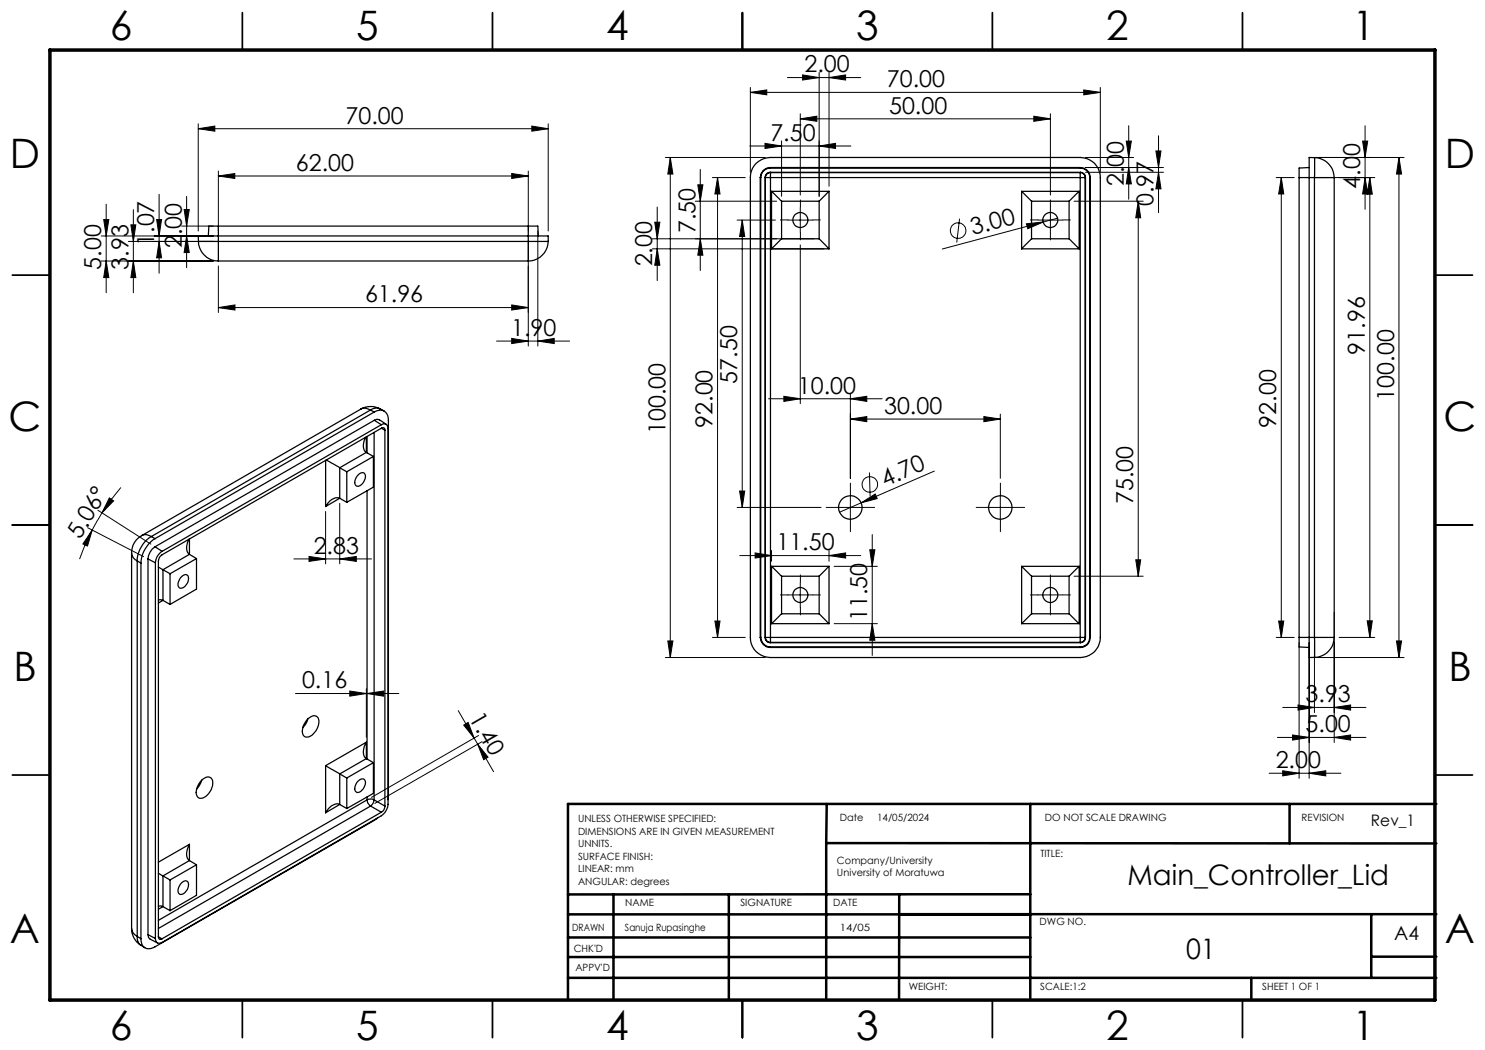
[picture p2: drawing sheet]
<svg xmlns="http://www.w3.org/2000/svg" width="297mm" height="210mm" viewBox="0 0 297 210" stroke-linecap="round" stroke-linejoin="round" font-family="sans-serif">
<g fill="none" stroke="#000" stroke-width=".2">
<path d="M150.1 18.5l3.3-.5v1zM150.1 17.5v17M150.1 18.5h70M157.5 15.5h14.7M160.5 15l3.3 .5-3.3 .5zM163.8 14.5v24.8M165.8 15.5l3.3-.5v1zM165.8 14.5v22.7M216.7 18l3.4 .5-3.4 .5zM220.1 17.5v17M31.8 38.9v15.7M37.3 39.3v14.2"/>
<path d="M39.7 25.7l3.3-.5v1zM39.7 24.8v21.4M39.7 25.7h69.9M43.7 35.2l3.3-.5v1zM43.7 34.2v12M43.7 35.2h62M102.3 34.7l3.4 .5-3.4 .5zM105.7 34.2v12M106.4 25.2l3.2 .5-3.2 .5zM109.6 24.8v21.4M133.1 31.5h20M134.1 31.5v100"/>
<path d="M134.1 31.5l.5 3.3h-1zM139.6 37h1l-.5 3.2zM140.1 33.9v20.2M142.5 35.5h6.5M143.5 35.5v92M143.5 35.5l.5 3.3h-1zM150 29.2h20.2M153 28.7l3.3 .5-3.3 .5zM156.3 28.2v11.1M160.1 23.8l3.3-.6v1.1zM160.1 22.7v16.3M160.1 23.8h50"/>
<path d="M163.8 29.2l3.3-.5v1zM206.8 23.2l3.3 .6-3.3 .5zM210.1 22.7v16.3M217.1 31.5h9.6M217.1 33.5h15.6M217.1 34.5h15.6M225.2 28.2h1.1l-.6 3.3zM225.7 33.5l.6 3.3h-1.1zM225.7 25.1v14.8M231.2 30.2h1l-.5 3.3zM231.7 27.2v15.3M231.7 34.5l.5 3.3h-1z"/>
<path d="M255.2 35.5h3.6M256.3 35.5l.5 3.3h-1.1zM256.3 35.5v92M262.8 31.5h18M262.8 35.5h12.2M272.5 28.2h1l-.5 3.3zM273 35.5l.5 3.3h-1zM273 25.1v16.8M274 35.5l.5 3.3h-1.1zM274 35.5v92M279.8 31.5l.5 3.3h-1zM279.8 31.5v100"/>
<path d="M20.2 47.2h22.5M20.2 52.2h22.5M20.7 43.9h1.1l-.6 3.3zM21.2 40.8v17.8M21.2 52.2l.6 3.3h-1.1zM25.7 48.3h17M26.2 45h1l-.5 3.3zM26.7 41.9v16.7M26.7 52.2l.5 3.3h-1zM31.3 43.9h1l-.5 3.3zM31.8 48.3l.5 3.3h-1zM36.3 45.2h6.4"/>
<path d="M36.8 41.9h1.1l-.6 3.3zM37.3 47.2l.6 3.3h-1.1zM43.7 53.2v9.3M105.7 48.2v21M107.6 46.2v23M130.5 47.8h32.3M130.5 49.8h34.3M131 44.4h1l-.6 3.4zM131.4 41.4v14.7M131.4 49.8l.6 3.2h-1zM139.1 40.2h16.2M140.1 47.8l.5 3.2h-1z"/>
<path d="M147.4 44h7.7M148.4 44v57.5M148.4 44l.5 3.3h-1zM157.6 44h5M160.1 41.5v5M160.1 49v31.7M191.9 43.7l-.6 4.8M205.3 44.8l3.3-.4-3 1.3zM207.6 44h4.9M210.1 41.5v5M211.5 43.6l-23 6.2M214.8 40.2h13.8"/>
<path d="M227.6 40.2v75M227.6 40.2l.5 3.4h-.9zM43.7 61.5l3.3-.5v1zM43.7 61.5h62M99.3 68.2h14.6M102.3 67.7l3.4 .5-3.4 .5zM102.3 61l3.4 .5-3.4 .5zM107.6 68.2l3.2-.5v1zM153.7 79.8h22.7M156.8 79.3l3.3 .5-3.3 .5zM170.1 79.8l3.3-.5v1zM170.1 78.8v16.9"/>
<path d="M21.9 99.6l.8 .6-2.3 2.4zM24.2 97.5l-2 2.5-1.8 2.6M147.9 98.2h1l-.5 3.3zM170.1 99v5M170.1 83.8l3.3-.5v1zM170.1 83.8h30M173.9 94.5l.1 4.8M186.9 94.2l-19 8.2M196.8 83.3l3.3 .5-3.3 .5zM200.1 99v5M200.1 82.8v12.9M17.5 105.5l11.2 5.8"/>
<path d="M18.5 106l-1 3.2-.9-.4zM18.5 106l-1.4 2.9-1.2 2.9M19.6 102.1l10.6 6.7M20.4 102.6l-1.9 3.4M58.8 111.8h15.5M61.8 111.3l3.3 .5-3.3 .5zM65.1 102.3v10.5M67.9 111.8l3.4-.5v1zM67.9 100.7v12.1M147.4 101.5h16.8M148 111.1h24.2M151 110.6l3.3 .5-3.3 .5z"/>
<path d="M154.3 110.1v2.1M157.6 119h5M160.1 116.5v5M165.8 111.1l3.3-.5v1zM165.8 110.1v2.1M166.8 113.3h8.7M167.6 101.5h5M172.2 100.6l2.8-1.8 .4 .9zM174 110h1l-.6 3.3zM174.4 106.9v24.2M197.6 101.5h5M207.6 119h4.9"/>
<path d="M210.1 116.5v5M214.8 115.2h13.8M227.2 112h.9l-.5 3.2zM59.1 138.7h20.7M70 138.2l3.3 .5-3.3 .5zM73.3 137.7v9.8M73.4 138.7l3.3-.5v1zM133.1 131.5h20M133.6 128.2h1l-.5 3.3zM142.5 127.5h6.5M143 124.2h1l-.5 3.3zM166.8 124.7h8.7"/>
<path d="M174.4 124.7l.6 3.3h-1zM255.2 127.5h3.6M255.7 124.2h1.1l-.5 3.3zM259.8 128.5v27.2M261.8 128.5v27.2M262.8 131.5h18M262.9 128.5v14M266.8 122.5v26M267.8 127.5h7.2M273.4 124.2h1.1l-.5 3.3zM279.3 128.2h1l-.5 3.3zM91.7 142.1l3.1 5.5"/>
<path d="M92.7 145l.9-.5 1.2 3.1zM94.8 147.6l.7 1.2M95.5 148.8l2.1 2.6-.9 .5zM95.5 148.8l3.2 5.5M95.7 147.1l-21.4 12.4M96.4 148.3l-21.4 12.4M253.8 154.6h14.4M255.5 147.5h17.7M256.5 154.2l3.3 .4-3.3 .6zM256.5 141.5h16.7M258.5 147l3.3 .5-3.3 .5zM259.6 141l3.3 .5-3.3 .5z"/>
<path d="M261.8 154.6l3.3-.4v1zM266.8 141.5l3.3-.5v1zM266.8 147.5l3.3-.5v1z"/>
<circle cx="191.6" cy="46.1" r="1.55"/>
<circle cx="174" cy="96.9" r="1.56"/>
</g>
<g fill="none" stroke="#000" stroke-width=".2" stroke-dasharray="15.2 1.3 1.3 1.3">
<path d="M157.6 44h-1.5M160.1 41.5v-1.5M160.1 46.5v1.5M162.6 44h1.5M207.6 44h-1.5M210.1 41.5v-1.5M210.1 46.5v1.5M212.6 44h1.5M170.1 99v-2.4M200.1 99v-2.4M157.6 119h-1.5M160.1 116.5v-1.5"/>
<path d="M162.6 119h1.5M167.6 101.5h-2.4M170.1 104v2.3M172.6 101.5h2.3M197.6 101.5h-2.4M200.1 104v2.3M202.6 101.5h2.3M207.6 119h-1.5M210.1 116.5v-1.5M212.6 119h1.5M160.1 121.5v1.5M210.1 121.5v1.5"/>
</g>
<g fill="none" stroke="#000" stroke-width=".35">
<path d="M48.5 2.5v7.5M98.5 2.5v7.5M148.5 2.5v7.5M198.5 2.5v7.5M248.5 2.5v7.5M2.5 55h7.5M287 55h7.5M2.5 105h7.5M287 105h7.5M2.5 155h7.5M287 155h7.5M48.5 200v7.5"/>
<path d="M98.5 200v7.5M148.5 200v7.5M198.5 200v7.5M248.5 200v7.5"/>
</g>
<g fill="none" stroke="#000" stroke-width=".5">
<path d="M122.7 178.9v20.9M145.8 178.9v20.9M165.2 168.6l122.1 .1M165.2 168.6v31.2M165.3 160.8l-.1 7.8M179.8 178.9v20.9M206.1 178.8l-92.5 .1M206.1 160.8v39M257.9 160.8v7.9M287.3 160.8h-173.7v39M113.6 195.6h173.7M113.6 191.4h92.5"/>
<path d="M113.6 187.5h92.5M250.3 195.6v4.2M274.2 182.8v12.8M274.2 191.3h13.1M287.3 182.8l-173.7 .1"/>
</g>
<path d="M10 10h277v190h-277z" fill="none" stroke="#000" stroke-width=".7"/>
<g fill="#000">
<path d="M205.3 44.8l3.3-.4-3 1.3zM172.2 100.6l2.8-1.8 .4 .9z"/>
<path d="M150.1 18.5l3.3-.5v1zM216.7 18l3.4 .5-3.4 .5z"/>
<path d="M160.5 15l3.3 .5-3.3 .5zM165.8 15.5l3.3-.5v1z"/>
<path d="M160.1 23.8l3.3-.6v1.1zM206.8 23.2l3.3 .6-3.3 .5zM170.1 83.8l3.3-.5v1zM196.8 83.3l3.3 .5-3.3 .5zM156.8 79.3l3.3 .5-3.3 .5zM170.1 79.8l3.3-.5v1zM151 110.6l3.3 .5-3.3 .5zM165.8 111.1l3.3-.5v1zM259.6 141l3.3 .5-3.3 .5zM266.8 141.5l3.3-.5v1zM258.5 147l3.3 .5-3.3 .5zM266.8 147.5l3.3-.5v1zM256.5 154.2l3.3 .4-3.3 .6zM261.8 154.6l3.3-.4v1z"/>
<path d="M163.8 29.2l3.3-.5v1zM153 28.7l3.3 .5-3.3 .5z"/>
<path d="M131 44.4h1l-.6 3.4zM131.4 49.8l.6 3.2h-1zM225.2 28.2h1.1l-.6 3.3zM225.7 33.5l.6 3.3h-1.1zM231.2 30.2h1l-.5 3.3zM231.7 34.5l.5 3.3h-1zM227.6 40.2l.5 3.4h-.9zM227.2 112h.9l-.5 3.2zM143.5 35.5l.5 3.3h-1zM143 124.2h1l-.5 3.3zM134.1 31.5l.5 3.3h-1zM133.6 128.2h1l-.5 3.3zM148.4 44l.5 3.3h-1zM147.9 98.2h1l-.5 3.3zM279.8 31.5l.5 3.3h-1zM279.3 128.2h1l-.5 3.3zM256.3 35.5l.5 3.3h-1.1zM255.7 124.2h1.1l-.5 3.3z"/>
<path d="M139.6 37h1l-.5 3.2zM140.1 47.8l.5 3.2h-1zM36.8 41.9h1.1l-.6 3.3zM37.3 47.2l.6 3.3h-1.1zM31.3 43.9h1l-.5 3.3zM31.8 48.3l.5 3.3h-1zM26.2 45h1l-.5 3.3zM26.7 52.2l.5 3.3h-1zM20.7 43.9h1.1l-.6 3.3zM21.2 52.2l.6 3.3h-1.1z"/>
<path d="M43.7 61.5l3.3-.5v1zM102.3 61l3.4 .5-3.4 .5zM43.7 35.2l3.3-.5v1zM102.3 34.7l3.4 .5-3.4 .5zM39.7 25.7l3.3-.5v1zM106.4 25.2l3.2 .5-3.2 .5z"/>
<path d="M107.6 68.2l3.2-.5v1zM102.3 67.7l3.4 .5-3.4 .5z"/>
<path d="M21.9 99.6l.8 .6-2.3 2.4zM18.5 106l-1 3.2-.9-.4z"/>
<path d="M67.9 111.8l3.4-.5v1zM61.8 111.3l3.3 .5-3.3 .5z"/>
<path d="M70 138.2l3.3 .5-3.3 .5zM73.4 138.7l3.3-.5v1z"/>
<path d="M174.4 124.7l.6 3.3h-1zM174 110h1l-.6 3.3z"/>
<path d="M273.4 124.2h1.1l-.5 3.3zM274 35.5l.5 3.3h-1.1zM273 35.5l.5 3.3h-1zM272.5 28.2h1l-.5 3.3z"/>
<path d="M92.7 145l.9-.5 1.2 3.1zM95.5 148.8l2.1 2.6-.9 .5z"/>
</g>
<g fill="none" stroke="#000" stroke-width=".25">
<path d="M151.2 32.7a4.4 4.4 0 0 1 2.9-1.2h62a4 4 0 0 1 4 4v92a4 4 0 0 1-4 4h-62a4 4 0 0 1-4-4v-92a3.9 3.9 0 0 1 1.1-2.8zM152 35.5h.2M152 35.5v92M152.2 35.5v92M153 35.5v92M153 35.5h.1M153.1 35.5h1M154 34.5a1.02 1.02 0 0 0-1 1M154 34.5h62.1M154 34.5h.1M154.1 33.6a1.92 1.92 0 0 0-1.9 1.9M154.1 33.5a1.99 1.99 0 0 0-2.1 2"/>
<path d="M154.1 33.5v.1M154.1 33.6h62M154.1 33.5h62M154.1 34.5a1.02 1.02 0 0 0-1 1M154.1 34.5v1M154.1 35.5h61.9M154.1 34.5h61.9M154.1 35.5v92M154.3 38.3l2 1.9M154.3 38.3v11.5M154.3 38.3h11.5M165.8 38.3l-2 1.9"/>
<path d="M165.8 38.3v11.5M204.3 38.3l2 1.9M204.3 38.3h11.5M204.3 38.3v11.5M215.8 38.3l-2 1.9M215.8 38.3v11.5M216 34.5a.96 .96 0 0 1 1 1M216 34.5v1M216 35.5h1M216 35.5v92M216.1 33.6a1.9 1.9 0 0 1 1.8 1.9M216.1 33.5a1.99 1.99 0 0 1 2 2"/>
<path d="M216.1 33.5v.1M216.1 34.5a1.02 1.02 0 0 1 1 1M216.1 34.5h-.1M217 35.5v92M217.1 35.5v92M217.1 35.5h-.1M217.9 35.5h.2M217.9 35.5v92M218.1 35.5v92M259.8 35.5h3.1M259.8 35.5v92M261.8 33.5l-2 .1v1.9"/>
<path d="M262.9 31.5h-1.1v100h1.1M262.9 31.5v4M262.9 35.5h3.9M262.9 31.5a4 4 0 0 1 3.9 4M262.9 35.5v92M266.8 35.5v92M39.7 48.3h4M39.7 48.3v-1.1h69.9v1.1M39.7 48.3a4 4 0 0 0 4 3.9M43.7 48.3v3.9M43.7 45.2h-1.9l-.1 2M43.7 45.2v3.1"/>
<path d="M43.7 48.3h62M43.7 52.2h62M43.7 45.2h62M105.7 48.3h3.9M105.7 48.3v3.9M105.7 45.2h1.9l.1 2M105.7 45.2v3.1M109.6 48.3a4 4 0 0 1-3.9 3.9M154.3 49.8h11.5M156.3 47.8l-2 2M156.3 47.8h7.5M156.3 40.2v7.6"/>
<path d="M156.3 40.2h7.5M163.8 47.8l2 2M163.8 40.2v7.6M204.3 49.8h11.5M206.3 47.8l-2 2M206.3 47.8h7.5M206.3 40.2h7.5M206.3 40.2v7.6M213.8 47.8l2 2M213.8 40.2v7.6M65.1 92.1v9.2M65.3 92l2.6 1.5"/>
<path d="M67.9 99.7a2.46 2.46 0 0 0-2.8 1.6M67.9 93.5v6.2M67.9 99.7l1.5 .8M67.9 93.5l1.5 .9M67.9 99.7l-2.8 1.6M69.4 94.4v6.1M71.6 95a.77 .77 0 0 1 1.1-.4 .77 .77 0 0 1 .4 1 1.89 1.89 0 0 1-1.7 1.7 1.28 1.28 0 0 1 0-2.1zM72.1 81.8a1.72 1.72 0 0 1 2 .2M72.1 81.8l-43.8 25.3M73.1 87.5a2.67 2.67 0 0 0-.1 2.8l.3 .2M73.3 90.5l-5.4 3M73.3 90.5l1.4 .8"/>
<path d="M73.3 87.4v3.1M73.4 87.3v3.3M73.4 98.1v53.7M74.1 82l.8 .4M74.1 82l-43.8 25.3M74.7 91.3v6.1l-5.3 3.1M74.7 91.3l-5.3 3.1M74.8 86.5v73.5M74.9 82.4a1.74 1.74 0 0 1 2-.2 1.74 1.74 0 0 1 .8 1.9l-.1 75.8M74.9 82.4l-43.9 25.3M74.9 84.1l-43.9 25.3M74.9 84.1l1.4 .8"/>
<path d="M75.9 84l-.5-.2-.5 .3M75.9 84l1.4 .9M76 81.8a4.1 4.1 0 0 0-3.9 0M76 81.8a1.79 1.79 0 0 0-1.9 .2M76 81.8l.8 .4M76.3 84.9a.82 .82 0 0 1 .9 0 .82 .82 0 0 1 .4 .8v75.2a3.1 3.1 0 0 1-1.3 2.3l-44.3 25.5a.81 .81 0 0 1-.9-1M76.3 85.6l-43.9 25.4a1.6 1.6 0 0 0-.7 1.2v75.2a.42 .42 0 0 0 .2 .4 .42 .42 0 0 0 .5 0M76.3 85.6a.41 .41 0 0 1 .5 0 .41 .41 0 0 1 .2 .4M76.3 84.9l-43.9 25.4M76.3 85.6l.7 .4M77 86v75.2M26.3 110.6a1.87 1.87 0 0 0 1.1 1.6"/>
<path d="M26.3 110.6v75.1M27.4 112.2l.8 .4M27.4 112.2v75.1M28.2 112.6v75.1M28.3 107.1a3.9 3.9 0 0 0-2 3.5M28.3 107.1a1.72 1.72 0 0 1 2 .2M29.6 111.8v75.1M29.6 111.8l1.5 .8M30.3 107.3a6 6 0 0 0-2.9 4.9M30.3 107.3l.7 .4M31 107.7a6.2 6.2 0 0 0-2.8 4.9M31 109.4a3.2 3.2 0 0 0-1.4 2.4"/>
<path d="M31 109.4l1.4 .9M31.1 112.6v75.1M31.7 113.4l.9 .5M32.4 110.3a2.92 2.92 0 0 0-1.3 2.3M32.6 113.9v6.2M32.6 113.9l1.4 .9M34 114.8v6.1M36.3 115.3a.76 .76 0 0 1 1-.3 .76 .76 0 0 1 .4 1 1.67 1.67 0 0 1-1.8 1.6 1.67 1.67 0 0 1 .4-2.3zM37.7 107.9a2.53 2.53 0 0 0 .2 3M37.9 110.9l-5.3 3M37.9 110.9l1.4 .8M37.9 107.8v3.1"/>
<path d="M39.3 111.7l-5.3 3.1M39.3 111.7v6.1l-5.3 3.1M154.3 113.3l2 1.9M154.3 113.3v11.4M154.3 113.3h11.5M156.3 115.2v7.6M156.3 115.2h7.5M163.8 115.2v7.6M165.8 113.3l-2 1.9M165.8 113.3v11.4M204.3 113.3l2 1.9M204.3 113.3h11.5"/>
<path d="M204.3 113.3v11.4M206.3 115.2h7.5M206.3 115.2v7.6M213.8 115.2v7.6M215.8 113.3l-2 1.9M215.8 113.3v11.4M31.7 120l.9 .1M32.6 120.1l1.4 .8M32.6 120.1l-.9 .5M152 127.5a2.05 2.05 0 0 0 2.1 2M152 127.5h.2M152.2 127.5a1.95 1.95 0 0 0 1.9 1.9"/>
<path d="M153 127.5a1.02 1.02 0 0 0 1 1M153.1 127.5a1.02 1.02 0 0 0 1 1M153.1 127.5h1M153.1 127.5h-.1M154 128.5h62.1M154.1 129.4v.1M154.1 129.4h62M154.1 129.5h62M154.1 127.5v1M154.1 127.5h61.9M154.1 128.5h-.1M154.1 128.5h61.9"/>
<path d="M154.3 124.7h11.5M156.3 122.8l-2 1.9M156.3 122.8h7.5M163.8 122.8l2 1.9M204.3 124.7h11.5M206.3 122.8l-2 1.9M206.3 122.8h7.5M213.8 122.8l2 1.9M216 127.5v1M216 127.5h1M216 128.5h.1M216.1 129.4v.1"/>
<path d="M217 127.5a.96 .96 0 0 1-1 1M217 127.5h.1M217.1 127.5a1.02 1.02 0 0 1-1 1M217.9 127.5a1.84 1.84 0 0 1-1.8 1.9M217.9 127.5h.2M218.1 127.5a1.93 1.93 0 0 1-2 2M259.8 127.5v1.9l2 .1M259.8 127.5h3.1M262.9 127.5v4M262.9 127.5h3.9M266.8 127.5a4 4 0 0 1-3.9 4M40.4 156l-.5 1.1-.6 .7"/>
<path d="M40.5 155.9a1.14 1.14 0 0 1 2 .2 3.3 3.3 0 0 1-2.3 3.6 1.25 1.25 0 0 1-.8-2l.3-.8zM61.4 143.9l.3-.3a1.11 1.11 0 0 1 1.2-.5 1.11 1.11 0 0 1 .9 1 3.3 3.3 0 0 1-2.4 3.3 1.05 1.05 0 0 1-.9-1.5l.2-.8zM61.6 143.8l-.5 1.1-.6 .6M65.1 153.1l2.8 1.7M65.1 153.1v9.5M67.9 154.8v6.1M67.9 154.8l1.5 .8M69.4 155.6v6.1M71.4 156.4l.2-.2a.77 .77 0 0 1 1.1-.4 .77 .77 0 0 1 .4 1 2 2 0 0 1-1.7 1.7l-.3-.3-.2-.4zM73.3 148.4a2.82 2.82 0 0 0-.3 3.1l.3 .2M73.3 148.4l-8.2 4.7M73.3 151.7l-5.4 3.1"/>
<path d="M73.3 151.7l1.4 .8M73.3 148.4v3.3M73.4 160a1.5 1.5 0 0 1 1.4 0M73.4 160a1.6 1.6 0 0 0 .7 1.2M73.4 160l-41.7 24.1M73.4 159.4v.6M74.7 152.5v6.2l-5.3 3M74.7 152.5l-5.3 3.1M74.8 160l-.2 .6-.5 .6M74.8 160l2.2 1.2M31.7 174.7l.9 .5M32.6 175.2v6.1"/>
<path d="M32.6 175.2l1.4 .8M34 176v6.1M36.3 176.6a.76 .76 0 0 1 1-.4 .76 .76 0 0 1 .4 1 1.67 1.67 0 0 1-1.8 1.6 1.67 1.67 0 0 1 .4-2.2zM37.9 168.9a2.83 2.83 0 0 0-.2 3l.2 .2M37.9 172.1l-5.3 3.1M37.9 172.1l1.4 .9M37.9 168.9v3.2M37.9 168.9l-6.2 3.5M39.3 173v6.1l-5.3 3M39.3 173l-5.3 3M67.9 160.9a2.46 2.46 0 0 0-2.8 1.7M67.9 160.9l1.5 .8"/>
<path d="M67.9 160.9l-2.8 1.7M74.1 161.2l2.2 1.2M74.1 161.2l-42.4 24.5M75.5 163.6l-44.5 25.8a1.71 1.71 0 0 1-2 .2 1.71 1.71 0 0 1-.8-1.9M76.3 162.4l-43.9 25.4M77 161.2a1.38 1.38 0 0 1-.7 1.2M26.3 185.7a3.9 3.9 0 0 0 1.9 3.4M26.3 185.7a1.87 1.87 0 0 0 1.1 1.6M27.4 187.3a1.92 1.92 0 0 0 .8 1.8M27.4 187.3l.8 .4M28.2 189.1l.8 .4M29.6 186.9l.1 .6 .3 .3 1.5 .8"/>
<path d="M29.6 186.9l1.5 .8M31.7 181.2l.9 .1M31.7 187.4l.7 .4M32.6 181.3l1.4 .8M32.6 181.3l-.9 .5"/>
<circle cx="160.1" cy="44" r="1.5"/>
<circle cx="210.1" cy="44" r="1.5"/>
<circle cx="160.1" cy="119" r="1.5"/>
<circle cx="170.1" cy="101.5" r="2.35"/>
<circle cx="200" cy="101.5" r="2.35"/>
<circle cx="210.1" cy="119" r="1.5"/>
</g>
<g font-size="8.1">
<text x="22" y="8">6</text>
<text x="71.2" y="8">5</text>
<text x="121.2" y="8">4</text>
<text x="171.3" y="8">3</text>
<text x="221.3" y="8">2</text>
<text x="270.5" y="8">1</text>
<text x="2" y="33.6">D</text>
<text x="289" y="33.6">D</text>
<text x="1.7" y="86.1">C</text>
<text x="288.7" y="86.1">C</text>
<text x="2.7" y="136.1">B</text>
<text x="289.7" y="136.1">B</text>
<text x="2" y="188.6">A</text>
<text x="289" y="188.6">A</text>
<text x="22" y="208">6</text>
<text x="71.2" y="208">5</text>
<text x="121.2" y="208">4</text>
<text x="171.3" y="208">3</text>
<text x="221.3" y="208">2</text>
<text x="270.5" y="208">1</text>
</g>
<g font-size="5.6">
<text x="225.5" y="177.1">Main_Controller_Lid</text>
<text x="237.2" y="191.7">01</text>
</g>
<g font-size="4.7">
<text x="160.9" y="14.5">2.00</text>
<text x="177.4" y="17.4">70.00</text>
<text x="177.8" y="22.7">50.00</text>
<text x="69.1" y="24.7">70.00</text>
<text x="154.1" y="28.2">7.50</text>
<text x="59.2" y="34.2">62.00</text>
<text x="224.8" y="37.2" transform="rotate(-90 224.8 37.2)">2.00</text>
<text x="230.7" y="41.2" transform="rotate(-90 230.7 41.2)">0.97</text>
<text x="272" y="37.7" transform="rotate(-90 272 37.7)">4.00</text>
<text x="139.1" y="46.6" transform="rotate(-90 139.1 46.6)">7.50</text>
<text x="194.6" y="47.1" transform="rotate(-15 194.6 47.1)">3.00</text>
<text x="20.2" y="54" transform="rotate(-90 20.2 54)">5.00</text>
<text x="25.7" y="54" transform="rotate(-90 25.7 54)">3.93</text>
<text x="30.8" y="49.2" transform="rotate(-90 30.8 49.2)">1.07</text>
<text x="36.3" y="49.6" transform="rotate(-90 36.3 49.6)">2.00</text>
<text x="130.5" y="53.3" transform="rotate(-90 130.5 53.3)">2.00</text>
<text x="73" y="60.5">61.96</text>
<text x="102.2" y="67.2">1.90</text>
<text x="273" y="70.9" transform="rotate(-90 273 70.9)">91.96</text>
<text x="147.4" y="76.7" transform="rotate(-90 147.4 76.7)">57.50</text>
<text x="159.6" y="78.7">10.00</text>
<text x="176.8" y="82.8">30.00</text>
<text x="278.8" y="80.1" transform="rotate(-90 278.8 80.1)">100.00</text>
<text x="133.1" y="86.9" transform="rotate(-90 133.1 86.9)">100.00</text>
<text x="142.5" y="85.6" transform="rotate(-90 142.5 85.6)">92.00</text>
<text x="255.2" y="85.5" transform="rotate(-90 255.2 85.5)">92.00</text>
<text x="177" y="97.4" transform="rotate(-23 177 97.4)">4.70</text>
<text x="226.7" y="100.9" transform="rotate(-90 226.7 100.9)">75.00</text>
<text x="16" y="107.9" transform="rotate(-59 16 107.9)">5.06°</text>
<text x="62.7" y="110.8">2.83</text>
<text x="155.3" y="110.1">11.50</text>
<text x="173.5" y="124.2" transform="rotate(-90 173.5 124.2)">11.50</text>
<text x="60.4" y="137.7">0.16</text>
<text x="93.7" y="143.6" transform="rotate(60 93.7 143.6)">1.40</text>
<text x="261.1" y="140.5">3.93</text>
<text x="261.1" y="146.5">5.00</text>
<text x="255.1" y="153.6">2.00</text>
</g>
<text font-size="3.9" x="278.8" y="188">A4</text>
<text font-size="3.2" x="274.2" y="165.1">Rev_1</text>
<g font-size="2">
<text x="115.6" y="164.5">UNLESS OTHERWISE SPECIFIED:</text>
<text x="115.6" y="167">DIMENSIONS ARE IN GIVEN MEASUREMENT</text>
<text x="168" y="164.3">Date</text>
<text x="175.4" y="164.3">14/05/2024</text>
<text x="209" y="164.3">DO NOT SCALE DRAWING</text>
<text x="260.3" y="164.3">REVISION</text>
<text x="115.6" y="169.5">UNNITS.</text>
<text x="115.6" y="172">SURFACE FINISH:</text>
<text x="167.4" y="172.8">Company/University</text>
<text x="208.1" y="171.3">TITLE:</text>
<text x="115.6" y="174.5">LINEAR: mm</text>
<text x="115.6" y="177">ANGULAR: degrees</text>
<text x="167.4" y="175.3">University of Moratuwa</text>
<text x="125" y="181.3">NAME</text>
<text x="148.1" y="181.2">SIGNATURE</text>
<text x="166.7" y="181.2">DATE</text>
<text x="207.9" y="185">DWG NO.</text>
<text x="114.4" y="186.3">DRAWN</text>
<text x="114.7" y="190.3">CHK'D</text>
<text x="125" y="186.3">Sanuja Rupasinghe</text>
<text x="168" y="186.3">14/05</text>
<text x="115.1" y="194.3">APPV'D</text>
<text x="181.8" y="198.1">WEIGHT:</text>
<text x="208.1" y="198.1">SCALE:1:2</text>
<text x="252.5" y="198.1">SHEET 1 OF 1</text>
</g>
</svg>
